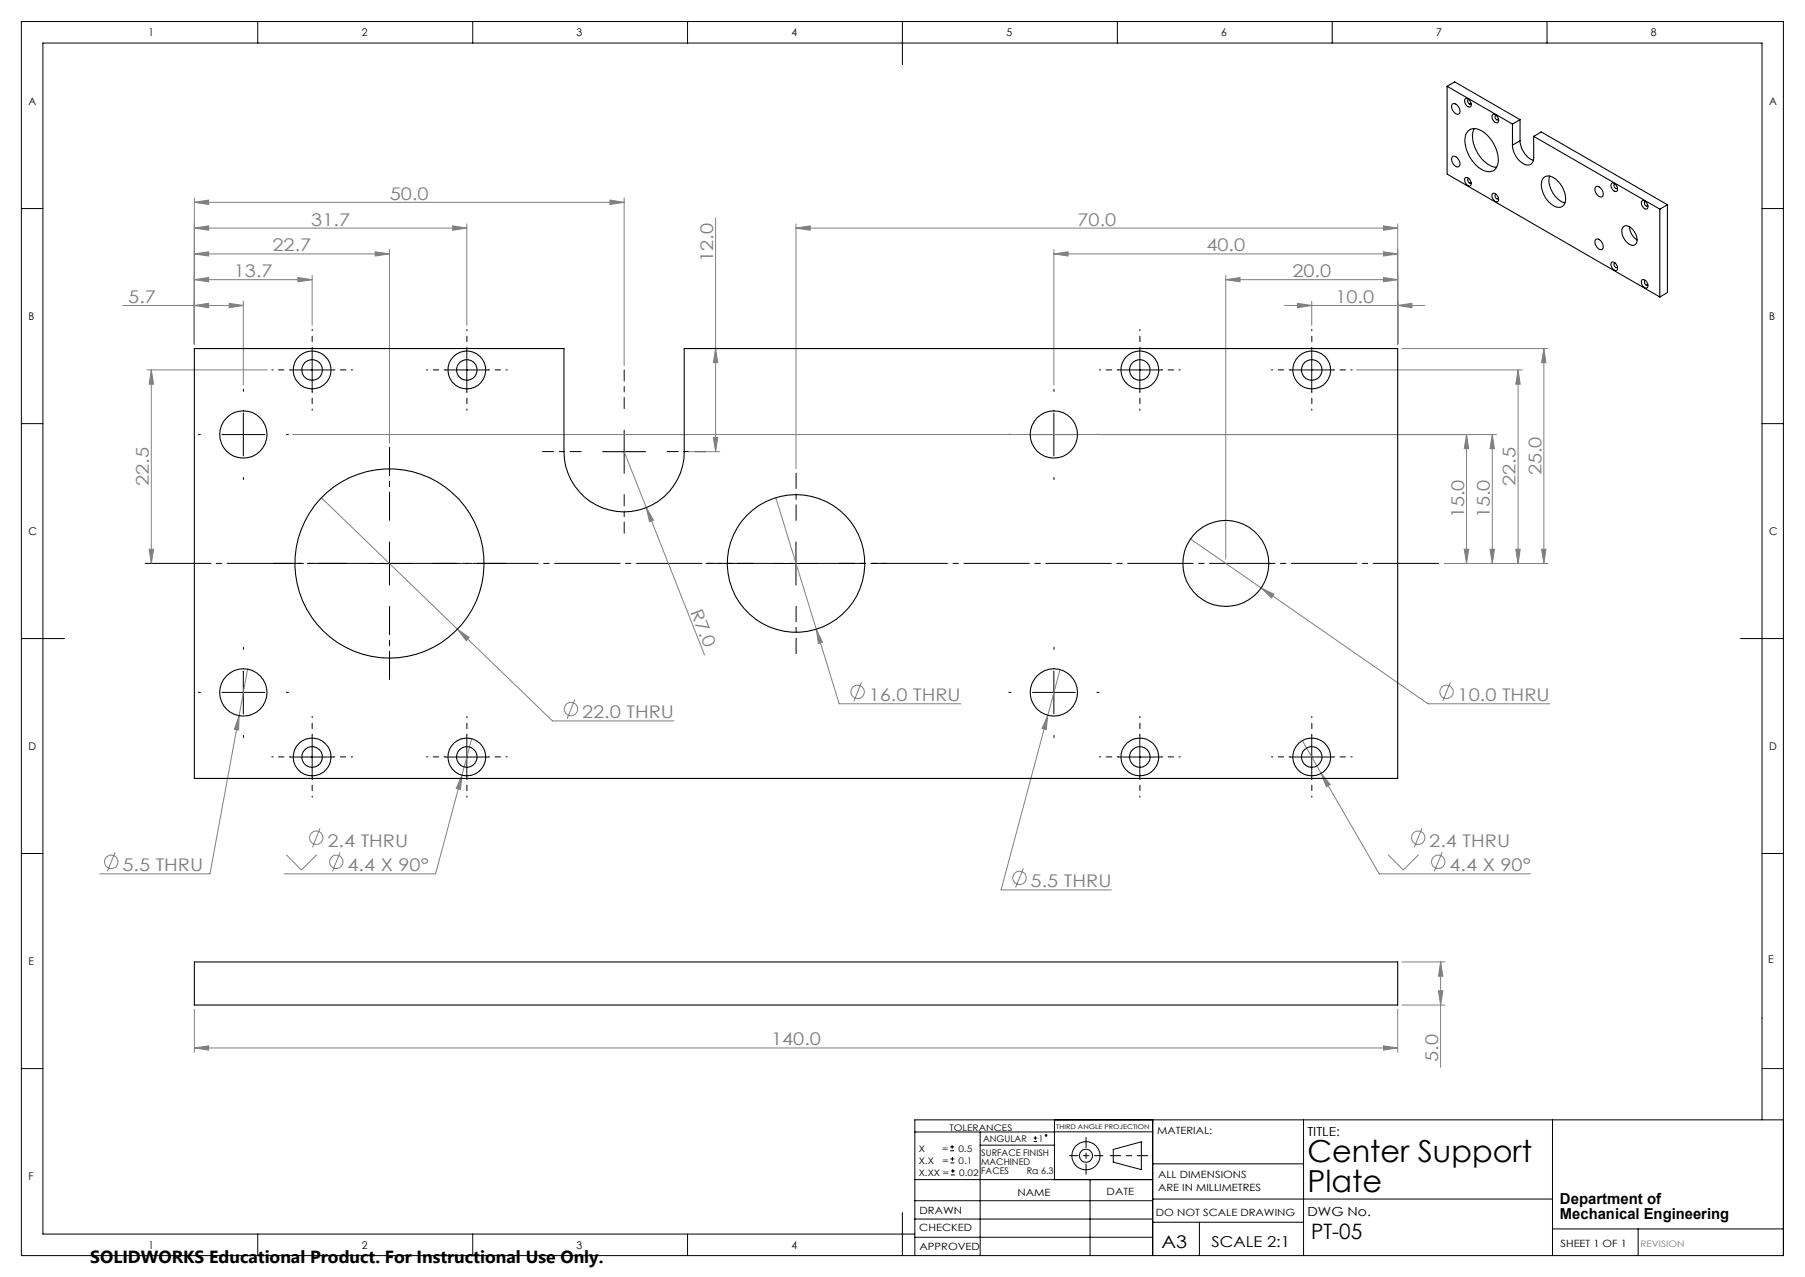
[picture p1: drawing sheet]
<svg xmlns="http://www.w3.org/2000/svg" width="420mm" height="297mm" viewBox="0 0 420 297" stroke-linecap="round" stroke-linejoin="round" font-family="sans-serif">
<g fill="none" stroke="#000" stroke-width=".23">
<path d="M5 5h410v287h-410zM60 5v5M110 5v5M160 5v5M210 5v10M260 5v5M310 5v5M360 5v5M5 48.5h5M410 48.5h5M5 98.5h5M56.6 96.1v9.9"/>
<path d="M67.6 86h10M72.6 81.1v9.9M103.6 86h10M108.6 81.1v9.9M245.2 96.1v9.9M260.2 86h10M265.2 81.1v9.9M300.2 86h10M305.2 81.1v9.9M410 98.5h5M51.6 101.1h10M140.2 105.1h10"/>
<path d="M145.2 100v10.1M240.2 101.1h10M85.6 131.1h10M90.6 126v10.1M180.2 131.1h10M185.2 126v10.1M5 148.5h10M56.6 156.1v9.9M245.2 156.1v9.9M405 148.5h10M51.6 161h10M67.6 176.1h10"/>
<path d="M72.6 171.1v9.9M103.6 176.1h10M108.6 171.1v9.9M240.2 161h10M260.2 176.1h10M265.2 171.1v9.9M300.2 176.1h10M305.2 171.1v9.9M5 198.5h5M410 198.5h5M5 248.5h5M212.9 279.3h55.3"/>
<path d="M212.9 274.4h55.3M212.9 263.3h32.5M228.1 263.3v28.7M228.1 266.3h17.3M245.4 263.2h22.8M245.4 260.5v13.9M253.6 274.4v17.6M259 267.3l6.6-1.7v6.4l-6.6-1.7zM268.2 260.5v31.5M268.2 270.7h35.1M268.2 278.9h93M303.3 260.5v31.5"/>
<path d="M361.2 260.5v31.5M410 260.5v-250.5h-400v277h202.9M415 260.5h-202.1v31.5M60 287v5M110 287v5M160 287v5M210 282v10M212.9 287.8h55.3M212.9 283.5h55.3M268.2 284.3h35.1M279.1 284.3v7.7M361.2 285.8h53.8"/>
<path d="M381.2 285.8v6.2"/>
<circle cx="252.7" cy="268.8" r="1.52"/>
<circle cx="252.7" cy="268.8" r="3.3"/>
</g>
<path d="M267.1 268.8h-8.8" fill="none" stroke="#000" stroke-width=".23" stroke-dasharray="15.2 1.3 1.3 1.3" stroke-dashoffset="12.8"/>
<path d="M252.7 264.6v8.5" fill="none" stroke="#000" stroke-width=".23" stroke-dasharray="15.2 1.3 1.3 1.3" stroke-dashoffset="12.9"/>
<path d="M248.9 268.8h7.7" fill="none" stroke="#000" stroke-width=".23" stroke-dasharray="15.2 1.3 1.3 1.3" stroke-dashoffset="13.3"/>
<path d="M410 248.5h5" fill="none" stroke="#00f" stroke-width=".23"/>
<g fill="none" stroke="#808080" stroke-width=".23">
<path d="M45.2 59.1l3.3-.5v.9zM45.2 53.1l3.3-.6v1zM45.2 47.1l3.3-.6v1.1zM45.2 46v34M45.2 59.1h45.4M45.2 53.1h63.4M45.2 47.1h100M87.3 58.6l3.3 .5-3.3 .4zM90.6 58.1v44.9M105.3 52.5l3.3 .6-3.3 .4zM108.6 52.1v23.6M141.9 46.5l3.3 .6-3.3 .5z"/>
<path d="M145.2 46v39.1M166.5 50.7v54.4M185.2 53.1l3.3-.6v1zM185.2 53.1h140M185.2 52.1v56.9M245.2 59.1l3.3-.5v.9zM245.2 59.1h80M245.2 58.1v31.5M321.9 58.6l3.3 .5-3.3 .4zM321.9 52.5l3.3 .6-3.3 .4zM325.2 52.1v27.9M28.5 71h28.1"/>
<path d="M45.2 71l3.3-.4v1zM45.2 65l3.3-.4v.9zM45.2 65h27.4M53.3 70.6l3.3 .4-3.3 .6zM56.6 70.1v19.5M69.3 64.6l3.3 .4-3.3 .5zM72.6 64.1v11.6M285.2 65l3.3-.4v.9zM285.2 65h40M285.2 64.1v66M298.9 71h32.7M301.9 70.6l3.3 .4-3.3 .6z"/>
<path d="M305.2 70.1v5.6M321.9 64.6l3.3 .4-3.3 .5zM325.2 71l3.3-.4v1zM34.2 86h28M35.2 86l.5 3.4h-1zM35.2 86v45.1M166.5 81.1l.5 3.2h-1zM315.6 86h38.6M326.2 81.1h34M353.2 86l.5 3.4h-1zM353.2 86v45.1M359.2 81.1l.5 3.2h-1z"/>
<path d="M359.2 81.1v50M68.1 101.1h280.1M74.8 115.8l53.8 51.9h28.2M145.2 105.1l18.7 47.2M150.4 118.1l1.6 2.9-.9 .3zM160.2 105.1h7.3M166 101.7h1l-.5 3.4zM180.5 115.7l14.8 48h28.3M341.2 101.1l.5 3.2h-1zM341.2 101.1v30M347.2 101.1l.5 3.2h-1zM347.2 101.1v30"/>
<path d="M34.7 127.7h1l-.5 3.4zM277 125.3l16.4 11.4M293.4 136.7l3 1.5-.5 .9zM293.4 136.7l38.9 27h28.3M336.1 131.1h24.1M340.7 127.7h1l-.5 3.4zM346.7 127.7h1l-.5 3.4zM352.7 127.7h1l-.5 3.4zM358.7 127.7h1l-.5 3.4zM57.6 155.6l-8.7 47.6h-25.7M106.4 146.3l2.8 2-.7 .7zM189.9 146.3l1.5 3.1-1 .2z"/>
<path d="M200.4 158.7l-1.7 4.4M246.7 155.7l-2.9 10.7M337.5 158.7l-1.8 4.4M55.6 166.5l-.1 3.3-1-.2zM109.7 171.8l-8.3 31.4h-35.3M133.7 162.7l-1.7 4.4M243.8 166.4l-.3 3.3-1-.3zM243.8 166.4l-10.9 40.6h25.7M303 172.2l4.4 7.7M307.4 179.9l2.1 2.6-.9 .5zM307.4 179.9l13.5 23.3h35.3M26.8 198.2l-1.8 4.5"/>
<path d="M66.6 198.8l3.5 3.5 3.6-3.5M74.5 192.6l-1.8 4.5M79.1 198.2l-1.7 4.5M107.5 180.3l-.4 3.3-.9-.2zM323 198.8l3.5 3.5 3.6-3.5M330.9 192.6l-1.8 4.5M335.6 198.2l-1.8 4.5M238.1 202l-1.8 4.4M45.2 234.7v10M325.2 234.7v10M326.2 223.7h10M326.2 233.7h10"/>
<path d="M334.7 230.4h1l-.5 3.3zM335.2 223.7l.5 3.3h-1zM335.2 223.7v24.5M45.2 243.7l3.3-.5v1zM45.2 243.7h280M321.9 243.2l3.3 .5-3.3 .5z"/>
<circle cx="132.9" cy="164.9" r="1.55"/>
<circle cx="199.6" cy="160.9" r="1.56"/>
<circle cx="336.6" cy="160.9" r="1.56"/>
<circle cx="73.6" cy="194.8" r="1.55"/>
<circle cx="330" cy="194.8" r="1.55"/>
<circle cx="25.9" cy="200.4" r="1.55"/>
<circle cx="78.3" cy="200.4" r="1.55"/>
<circle cx="237.2" cy="204.2" r="1.55"/>
<circle cx="334.6" cy="200.4" r="1.55"/>
</g>
<path d="M33.4 131h301.7" fill="none" stroke="#000" stroke-width=".23" stroke-dasharray="15.2 1.3 1.3 1.3" stroke-dashoffset="-.3"/>
<path d="M80.6 131h-17M90.6 121v-17M100.6 131h17M90.6 141v17" fill="none" stroke="#000" stroke-width=".23" stroke-dasharray="15.2 1.3 1.3 1.3" stroke-dashoffset="8.6"/>
<g fill="none" stroke="#000" stroke-width=".23" stroke-dasharray="15.2 1.3 1.3 1.3">
<path d="M56.6 91v-.5M245.2 91v-.5M46.6 101h-.5M56.6 111v.5M66.6 101h.5M235.2 101h-.5M245.2 111v.5M255.2 101h.5M56.6 151v-.5M245.2 151v-.5M46.6 161h-.5M56.6 171v.5"/>
<path d="M66.6 161h.5M235.2 161h-.5M245.2 171v.5M255.2 161h.5"/>
</g>
<path d="M175.2 131h-11M185.2 121v-11M195.2 131h11M185.2 141v11" fill="none" stroke="#000" stroke-width=".23" stroke-dasharray="15.2 1.3 1.3 1.3" stroke-dashoffset="11.6"/>
<g fill="none" stroke="#000" stroke-width=".23" stroke-dasharray="15.2 1.3 1.3 1.3" stroke-dashoffset="14.9">
<path d="M67.6 86h-4.4M72.6 81v-4.4M72.6 91v4.4M77.6 86h4.4M103.6 86h-4.4M108.6 81v-4.4M108.6 91v4.4M113.6 86h4.4M260.2 86h-4.4M265.2 81v-4.4M265.2 91v4.4M270.2 86h4.4"/>
<path d="M300.2 86h-4.4M305.2 81v-4.4M305.2 91v4.4M310.2 86h4.4M67.6 176h-4.4M72.6 171v-4.4M77.6 176h4.4M103.6 176h-4.4M108.6 171v-4.4M113.6 176h4.4M260.2 176h-4.4M265.2 171v-4.4"/>
<path d="M270.2 176h4.4M300.2 176h-4.4M305.2 171v-4.4M310.2 176h4.4M72.6 181v4.4M108.6 181v4.4M265.2 181v4.4M305.2 181v4.4"/>
</g>
<path d="M145.2 95v-9M135.2 105h-9M145.2 115v9M155.2 105h9" fill="none" stroke="#000" stroke-width=".23" stroke-dasharray="15.2 1.3 1.3 1.3" stroke-dashoffset="12.6"/>
<g fill="#808080">
<path d="M150.4 118.1l1.6 2.9-.9 .3z"/>
<path d="M45.2 59.1l3.3-.5v.9zM87.3 58.6l3.3 .5-3.3 .4zM45.2 71l3.3-.4v1zM53.3 70.6l3.3 .4-3.3 .6zM45.2 65l3.3-.4v.9zM69.3 64.6l3.3 .4-3.3 .5zM45.2 53.1l3.3-.6v1zM105.3 52.5l3.3 .6-3.3 .4zM45.2 47.1l3.3-.6v1.1zM141.9 46.5l3.3 .6-3.3 .5zM106.4 146.3l2.1 2.7 .7-.7zM189.9 146.3l.5 3.3 1-.2zM293.4 136.7l2.5 2.4 .5-.9zM55.6 166.5l-1.1 3.1 1 .2zM107.5 180.3l-1.3 3.1 .9 .2zM243.8 166.4l-1.3 3 1 .3zM307.4 179.9l1.2 3.1 .9-.5zM45.2 243.7l3.3-.5v1zM321.9 243.2l3.3 .5-3.3 .5z"/>
<path d="M321.9 64.6l3.3 .4-3.3 .5zM285.2 65l3.3-.4v.9zM321.9 58.6l3.3 .5-3.3 .4zM245.2 59.1l3.3-.5v.9zM321.9 52.5l3.3 .6-3.3 .4zM185.2 53.1l3.3-.6v1zM325.2 71l3.3-.4v1zM301.9 70.6l3.3 .4-3.3 .6z"/>
<path d="M340.7 127.7h1l-.5 3.4zM341.2 101.1l.5 3.2h-1zM346.7 127.7h1l-.5 3.4zM347.2 101.1l.5 3.2h-1zM34.7 127.7h1l-.5 3.4zM35.2 86l.5 3.4h-1zM358.7 127.7h1l-.5 3.4zM359.2 81.1l.5 3.2h-1zM352.7 127.7h1l-.5 3.4zM353.2 86l.5 3.4h-1z"/>
<path d="M166.5 81.1l.5 3.2h-1zM166 101.7h1l-.5 3.4z"/>
<path d="M335.2 223.7l.5 3.3h-1zM334.7 230.4h1l-.5 3.3z"/>
</g>
<g fill="none" stroke="#000" stroke-width=".25">
<path d="M336.7 20.1v20.4l49.5 28.6M336.7 20.1l15.2 8.8M336.7 20.1l1.8-1.1 15.2 8.8M337.9 36.5a1.47 1.47 0 0 1 1.8 1.6 .63 .63 0 0 1-.4 .7 .63 .63 0 0 1-.7-.2 1.78 1.78 0 0 1-.7-2.1zM337.9 24.2a1.47 1.47 0 0 1 1.8 1.7 .71 .71 0 0 1-.6 .7 .71 .71 0 0 1-.8-.5 1.78 1.78 0 0 1-.4-1.9zM341 22.9a1.34 1.34 0 0 1 1.2 1.9 1.25 1.25 0 0 1-1.2-1.9zM341.7 30.4a3.1 3.1 0 0 1 4 .7 7.9 7.9 0 0 1 2.7 7.3 2.28 2.28 0 0 1-3.7 1 8.2 8.2 0 0 1-3.7-7.8zM341.8 23.1a.55 .55 0 0 0-.2 .7 .55 .55 0 0 0 .7 .3M343 29.9a6.7 6.7 0 0 0 1.6 6.8 5.3 5.3 0 0 0 3.6 2.2M347.4 26.6a1.25 1.25 0 0 1 1 2 1.35 1.35 0 0 1-1-2zM348.1 26.8a.56 .56 0 0 0-.1 .7 .56 .56 0 0 0 .7 .3M351.9 28.9v4.9"/>
<path d="M353.7 32.7a5.1 5.1 0 0 0 3.1 4.6M353.7 32.7l-1.8 1.1M353.7 27.8l-1.8 1.1M353.7 27.8v4.9M356.9 31.7v4.9a1.55 1.55 0 0 1-.9 1.7 1.55 1.55 0 0 1-1.9-.5 5.6 5.6 0 0 1-2.2-4M356.9 31.7l29.3 16.9M356.9 31.7l1.7-1 29.4 16.9M340.9 41.4a1.21 1.21 0 0 1 1.2 .5 1.21 1.21 0 0 1 .1 1.3 1.26 1.26 0 0 1-1.3-1.7zM341.8 41.5a.55 .55 0 0 0-.2 .7 .55 .55 0 0 0 .7 .3M347.4 45a1.3 1.3 0 0 1 1.1 1.9 1.25 1.25 0 0 1-1.1-1.9zM348.1 45.2a.56 .56 0 0 0-.1 .7 .56 .56 0 0 0 .7 .2M359.2 41.3a2.64 2.64 0 0 1 3.5 1.1 4.9 4.9 0 0 1 1.3 5.2 1.88 1.88 0 0 1-3-.1 5.8 5.8 0 0 1-2.2-5.5z"/>
<path d="M360.6 41a5.6 5.6 0 0 0 3.5 6.2M371.3 43.5a1.18 1.18 0 0 1 1.6 .9 .87 .87 0 0 1-.4 1.4 1.82 1.82 0 0 1-1.2-2.3zM371.3 55.7a1.18 1.18 0 0 1 1.6 1 .86 .86 0 0 1-.4 1.4 1.82 1.82 0 0 1-1.2-2.4zM375 42.7a1.1 1.1 0 0 1 1.4 1.1 .57 .57 0 0 1-.4 .8 .57 .57 0 0 1-.7-.4 1.27 1.27 0 0 1-.3-1.5zM375.8 42.8a.56 .56 0 0 0-.1 .7 .56 .56 0 0 0 .7 .2M377.6 52.8a1.87 1.87 0 0 1 2.7 1.1 2.15 2.15 0 0 1 0 3.1 2.71 2.71 0 0 1-2.8-2.3l-.1-.9zM379.2 52.7a3.9 3.9 0 0 0 1.7 3.1M382 46.9a.85 .85 0 0 1 .8-.1 .85 .85 0 0 1 .5 .7 .61 .61 0 0 1 .1 .9 .61 .61 0 0 1-.9 0 1.57 1.57 0 0 1-.5-1.5zM382.9 46.9a.55 .55 0 0 0-.2 .7 .55 .55 0 0 0 .7 .2M386.2 48.6v20.5M388 47.6v20.4l-1.8 1.1M388 47.6l-1.8 1"/>
<path d="M375 61.1a1.17 1.17 0 0 1 1.4 1.3 .55 .55 0 0 1-.5 .6 .55 .55 0 0 1-.6-.5 1.27 1.27 0 0 1-.3-1.4zM375.8 61.2a.56 .56 0 0 0-.1 .7 .56 .56 0 0 0 .7 .2M382.1 65.1a1.21 1.21 0 0 1 1.3 1.6 .56 .56 0 0 1-.5 .3 .56 .56 0 0 1-.5-.4 1.32 1.32 0 0 1-.3-1.5zM382.9 65.3a.58 .58 0 0 0-.3 .6 .58 .58 0 0 0 .6 .5l.2-.2M45.2 81.1h86v24a14 14 0 0 0 14 14 14 14 0 0 0 14-14v-24h166v99.9h-280zM45.2 223.7h280v10h-280z"/>
<circle cx="72.6" cy="86" r="4.4"/>
<circle cx="72.6" cy="86" r="2.4"/>
<circle cx="108.6" cy="86" r="2.4"/>
<circle cx="108.6" cy="86" r="4.4"/>
<circle cx="265.2" cy="86" r="2.4"/>
<circle cx="265.2" cy="86" r="4.4"/>
<circle cx="305.2" cy="86" r="2.4"/>
<circle cx="305.2" cy="86" r="4.4"/>
<circle cx="56.6" cy="101.1" r="5.5"/>
<circle cx="245.2" cy="101.1" r="5.5"/>
<circle cx="90.6" cy="131.1" r="22"/>
<circle cx="185.2" cy="131" r="16"/>
<circle cx="285.2" cy="131" r="10"/>
<circle cx="56.6" cy="161" r="5.5"/>
<circle cx="72.6" cy="176" r="4.4"/>
<circle cx="72.6" cy="176.1" r="2.41"/>
<circle cx="108.6" cy="176.1" r="2.41"/>
<circle cx="108.6" cy="176" r="4.4"/>
<circle cx="245.2" cy="161" r="5.5"/>
<circle cx="265.2" cy="176.1" r="2.41"/>
<circle cx="265.2" cy="176" r="4.4"/>
<circle cx="305.2" cy="176.1" r="2.41"/>
<circle cx="305.2" cy="176" r="4.4"/>
</g>
<g fill="none" stroke="#000" stroke-width=".23">
<path d="M221.1 267.6h.9M221.1 266.7h.9M221.2 270.5h.9M221.2 269.6h.9M221.3 273.3h.9M221.3 272.3h.9M221.5 266.3v.9M221.6 269.1v.9M221.7 271.9v.9M240.5 265.5h.8M240.5 264.7h.8M240.9 264.3v.8"/>
<circle cx="243.4" cy="264.1" r=".21"/>
</g>
<g font-size="7.1">
<text x="304.2" y="270.2">Center Support</text>
<text x="304.2" y="277.2">Plate</text>
</g>
<text font-size="4.9" x="305.1" y="288.2">PT-05</text>
<g font-size="4.1" fill="#808080">
<text x="90.7" y="46.5">50.0</text>
<text x="72.4" y="52.5">31.7</text>
<text x="250.7" y="52.5">70.0</text>
<text x="63.4" y="58.5">22.7</text>
<text x="280.7" y="58.5">40.0</text>
<text x="54.4" y="64.5">13.7</text>
<text x="165.9" y="61" transform="rotate(-90 165.9 61)">12.0</text>
<text x="300.7" y="64.5">20.0</text>
<text x="29.8" y="70.5">5.7</text>
<text x="310.7" y="70.5">10.0</text>
<text x="34.7" y="113.1" transform="rotate(-90 34.7 113.1)">22.5</text>
<text x="352.7" y="113.1" transform="rotate(-90 352.7 113.1)">22.5</text>
<text x="358.7" y="110.6" transform="rotate(-90 358.7 110.6)">25.0</text>
<text x="340.7" y="120.6" transform="rotate(-90 340.7 120.6)">15.0</text>
<text x="346.7" y="120.6" transform="rotate(-90 346.7 120.6)">15.0</text>
<text x="160.6" y="142.2" transform="rotate(68 160.6 142.2)">R7.0</text>
<text x="135.4" y="167">22.0 THRU</text>
<text x="202.1" y="163">16.0 THRU</text>
<text x="339.2" y="163">10.0 THRU</text>
<text x="76.2" y="197">2.4 THRU</text>
<text x="332.6" y="197">2.4 THRU</text>
<text x="28.5" y="202.6">5.5 THRU</text>
<text x="80.8" y="202.6">4.4 X 90°</text>
<text x="337.2" y="202.6">4.4 X 90°</text>
<text x="239.8" y="206.3">5.5 THRU</text>
<text x="179.4" y="243.1">140.0</text>
<text x="334.7" y="246.9" transform="rotate(-90 334.7 246.9)">5.0</text>
</g>
<g font-size="4.1">
<text x="21" y="293.7">SOLIDWORKS Educational Product. For Instructional Use Only.</text>
<text x="270.2" y="290.1">A3</text>
</g>
<g font-size="3.5">
<text x="363" y="279.9">Department of</text>
<text x="363" y="283.4">Mechanical Engineering</text>
<text x="281.9" y="290">SCALE 2:1</text>
</g>
<g font-size="2.9">
<text x="304.2" y="264.3">TITLE:</text>
<text x="304.2" y="282.8">DWG No.</text>
</g>
<g font-size="2.5">
<text x="34.6" y="8.4">1</text>
<text x="84.2" y="8.4">2</text>
<text x="134.2" y="8.4">3</text>
<text x="184.2" y="8.4">4</text>
<text x="234.2" y="8.4">5</text>
<text x="284.2" y="8.4">6</text>
<text x="334.2" y="8.4">7</text>
<text x="384.2" y="8.4">8</text>
<text x="6.7" y="24.4">A</text>
<text x="411.7" y="24.4">A</text>
<text x="6.7" y="74.4">B</text>
<text x="411.7" y="74.4">B</text>
<text x="6.7" y="124.4">C</text>
<text x="411.7" y="124.4">C</text>
<text x="6.7" y="174.4">D</text>
<text x="411.7" y="174.4">D</text>
<text x="6.7" y="224.4">E</text>
<text x="411.4" y="224">E</text>
<text x="6.7" y="274.4">F</text>
<text x="34.6" y="290.4">1</text>
<text x="84.2" y="290.4">2</text>
<text x="134.2" y="290.4">3</text>
<text x="184.2" y="290.4">4</text>
</g>
<g font-size="2.3">
<text x="269.3" y="263.8">MATERIAL:</text>
<text x="269.5" y="273.9">ALL DIMENSIONS</text>
<text x="236.8" y="278.1">NAME</text>
<text x="257.5" y="277.8">DATE</text>
<text x="269.5" y="276.9">ARE IN MILLIMETRES</text>
<text x="213.9" y="286.4">CHECKED</text>
<text x="214" y="282.3">DRAWN</text>
<text x="269" y="282.7">DO NOT SCALE DRAWING</text>
<text x="214" y="290.7">APPROVED</text>
<text x="363.1" y="290">SHEET 1 OF 1</text>
</g>
<g font-size="2.1">
<text x="220.9" y="263.1">TOLERANCES</text>
<text x="213.8" y="267.9">X</text>
<text x="219.2" y="267.9">=</text>
<text x="223" y="267.9">0.5</text>
<text x="228.3" y="268.8">SURFACE FINISH</text>
<text x="228.8" y="265.6">ANGULAR</text>
<text x="241.6" y="265.6">1</text>
<text x="213.8" y="270.7">X.X</text>
<text x="213.8" y="273.5">X.XX =</text>
<text x="219.3" y="270.7">=</text>
<text x="223.1" y="270.7">0.1</text>
<text x="223.2" y="273.5">0.02</text>
<text x="228.3" y="270.9">MACHINED</text>
<text x="228.3" y="273">FACES</text>
<text x="238.9" y="273">Ra 6.3</text>
</g>
<text font-size="2.1" fill="#808080" x="381.7" y="290.1">REVISION</text>
<text font-size="1.5" x="245.8" y="262.7">THIRD ANGLE PROJECTION</text>
</svg>
